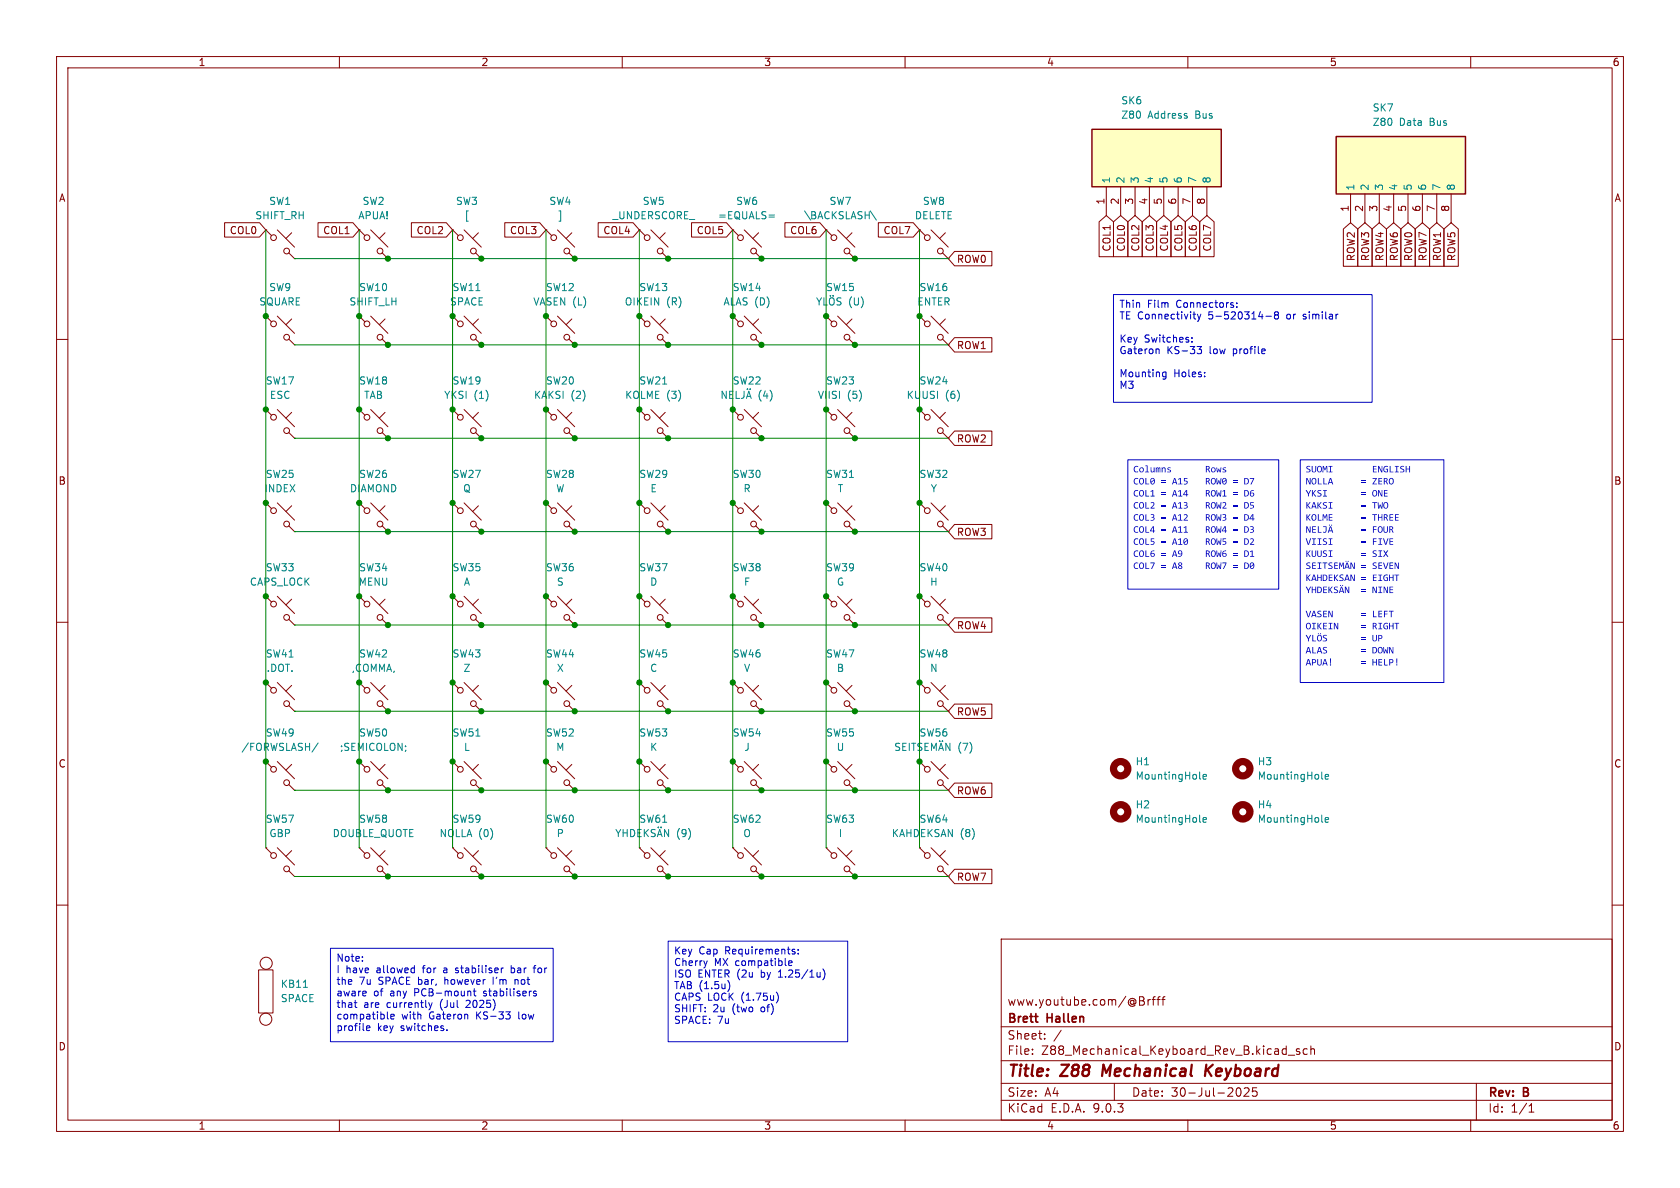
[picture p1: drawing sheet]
<svg xmlns="http://www.w3.org/2000/svg" width="297mm" height="210mm" viewBox="0 0 297 210" stroke-linecap="round" stroke-linejoin="round" font-family="sans-serif">
<g fill="none" stroke="#840000" stroke-width=".18">
<path d="M10 10h277v190h-277zM12 12h273v186h-273zM60 10v2M110 10v2M160 10v2M210 10v2M260 10v2M10 60h2M285 60h2M10 110h2M80 105.4l1 1M80 105.4h.1"/>
<path d="M82 105.4l3.1 3.1M84.1 109.5l1 1M84.6 105.9l-1 1M85.1 110.5h.1M96.5 105.4l1 1M96.5 105.4h.1M98.6 105.4l3 3.1M100.6 109.5l1 1M101.1 105.9l-1 1M101.6 110.5h.1M162.6 105.4l1 1M162.6 105.4h.1"/>
<path d="M164.6 105.4l3 3.1M166.6 109.5l1 1M167.1 105.9l-1 1M167.6 110.5h.1M285 110h2M80 120.7l1 1M80 120.7h.1M82 120.7l3.1 3M84.1 124.7l1 1M84.6 121.2l-1 1M85.1 125.7h.1M63.5 149.9l1 1"/>
<path d="M63.5 149.9h.1M65.5 149.9l3.1 3M67.6 153.9l1 1M68.1 150.4l-1 1M68.6 154.9h.1M10 160h2M177 166h108v32h-108zM202.2 177.1v.5M203 176.7v1M203.4 176.7l-.3 .1-.1 .2M203.7 176.7h.5M204.2 176.2l-.3 .2v1.3"/>
<path d="M204.5 176.7h.6M205.1 176.2l-.4 .2v1.3M205.4 176.7h.6M206 176.2l-.4 .2v1.3M285 160h2M60 198v2M110 198v2M160 198v2M177 194.5h108M177 191.5h108M177 187.5h108M177 181.5h108"/>
<path d="M182.5 186.3v.1M182.5 185.5v.1M184.7 183.6v.1M184.7 182.8v.1M187.6 182.1l-1.3 2M197 191.5v3M210 198v2M219.2 192.4a.81 .81 0 0 1-.3 1.4l-.2-.1M220.7 192.4v.5l-.8 .9h.9M221.5 192.3l-.1 .7 .2-.1h.5l.1 .6-.2 .3-.6-.1M227.7 186.5h1.2M229.7 185.5l-.3-.1-.2 .2v.2l.5 .2v.3h-.5"/>
<path d="M231.1 185.5l-.4-.1-.3 .3v.4l.1 .2h.6M231.7 185.5l.3-.1 .3 .1 .1 .9M231.7 184.9v1.5M260 198v2M261 191.5v6.5M270.3 196.6h.9M270.3 195.5l.4-.4v1.5"/>
<circle cx="81.4" cy="106.8" r=".51"/>
<circle cx="83.7" cy="109.1" r=".51"/>
<circle cx="97.9" cy="106.8" r=".51"/>
<circle cx="100.2" cy="109.1" r=".51"/>
<circle cx="163.9" cy="106.8" r=".51"/>
<circle cx="166.2" cy="109.1" r=".51"/>
<circle cx="81.4" cy="122" r=".51"/>
<circle cx="83.7" cy="124.4" r=".51"/>
<circle cx="64.9" cy="151.2" r=".51"/>
<circle cx="67.2" cy="153.6" r=".51"/>
</g>
<path d="M195.1 188.2l-.3 2M213.3 188.2l-.3 2M213.4 189.1l.8 1.1M214.4 188.2l-1.3 1.2" fill="none" stroke="#840000" stroke-width=".4"/>
<g fill="none" stroke="#840000" stroke-width="1.3">
<circle cx="219.7" cy="135.9" r="1.27"/>
<circle cx="219.7" cy="143.5" r="1.27"/>
</g>
<path d="M233.7 137.6l.2 .1M234.3 137.3l.6-.1-.1-.2-.3-.1-.2 .2v.6h.5M233.7 145.2l.2 .2M234.3 144.9l.6-.1-.1-.2-.3-.1-.2 .2v.6h.5" fill="none" stroke="#008484" stroke-width=".18"/>
<path d="M236.2 24.1h22.9v10.2h-22.9z" fill="#ffffc2"/>
<path d="M236.2 24.1h22.9v10.2h-22.9z" fill="none" stroke="#840000" stroke-width=".25"/>
<g fill="none" stroke="#840000" stroke-width=".18">
<path d="M238.8 34.3v5.1M241.3 34.3v5.1M243.8 34.3v5.1M246.4 34.3v5.1M248.9 34.3v5.1M251.5 34.3v5.1M254 34.3v5.1M256.5 34.3v5.1M47 149.9l1 1M47 149.9h.1M49 149.9l3.1 3M51.1 153.9l1 1"/>
<path d="M51.6 150.4l-1.1 1M52.1 154.9h.1"/>
<circle cx="48.4" cy="151.2" r=".51"/>
<circle cx="50.7" cy="153.6" r=".51"/>
</g>
<path d="M193 22.9h22.9v10.1h-22.9z" fill="#ffffc2"/>
<path d="M193 22.9h22.9v10.1h-22.9z" fill="none" stroke="#840000" stroke-width=".25"/>
<g fill="none" stroke="#840000" stroke-width=".18">
<path d="M39.7 39.4h6.2l1.1 1.2-1.1 1.3h-6.2zM56.2 39.4h6.2l1.1 1.2-1.1 1.3h-6.2zM72.7 39.4h6.2l1.1 1.2-1.1 1.3h-6.2zM89.2 39.4h6.2l1.1 1.2-1.1 1.3h-6.2zM105.7 39.4h6.2l1.1 1.2-1.1 1.3h-6.2zM122.3 39.4h6.1l1.1 1.2-1.1 1.3h-6.1zM138.8 39.4h6.1l1.1 1.2-1.1 1.3h-6.1zM155.3 39.4h6.1l1.2 1.2-1.2 1.3h-6.1zM194.3 39.2l1.3-1.1 1.3 1.1v6.2h-2.6zM195.6 33v5.1M196.8 39.2l1.3-1.1 1.3 1.1v6.2h-2.6zM198.1 33v5.1"/>
<path d="M199.4 39.2l1.3-1.1 1.2 1.1v6.2h-2.5zM200.7 33v5.1M201.9 39.2l1.3-1.1 1.3 1.1v6.2h-2.6zM203.2 33v5.1M204.5 39.2l1.2-1.1 1.3 1.1v6.2h-2.5zM205.7 33v5.1M207 39.2l1.3-1.1 1.3 1.1v6.2h-2.6zM208.3 33v5.1M209.5 39.2l1.3-1.1 1.3 1.1v6.2h-2.6zM210.8 33v5.1M212.1 39.2l1.3-1.1 1.2 1.1v6.2h-2.5zM213.4 33v5.1"/>
<path d="M47 40.6l1 1.1M47 40.6h.1M47 55.9l1 1M47 55.9h.1M49 40.6l3.1 3.1M49 55.9l3.1 3M51.1 44.7l1 1M51.1 59.9l1 1.1M51.6 41.1l-1.1 1.1M51.6 56.4l-1.1 1M52.1 45.7h.1M63.5 55.9l1 1"/>
<path d="M63.5 55.9h.1M63.5 40.6l1 1.1M63.5 40.6h.1M65.5 55.9l3.1 3M65.5 40.6l3.1 3.1M67.6 59.9l1 1.1M67.6 44.7l1 1M68.1 56.4l-1 1M68.1 41.1l-1 1.1M68.6 45.7h.1M80 40.6l1 1.1M80 40.6h.1"/>
<path d="M80 55.9l1 1M80 55.9h.1M82 40.6l3.1 3.1M82 55.9l3.1 3M84.1 44.7l1 1M84.1 59.9l1 1.1M84.6 41.1l-1 1.1M84.6 56.4l-1 1M85.1 45.7h.1M96.5 55.9l1 1M96.5 55.9h.1M96.5 40.6l1 1.1"/>
<path d="M96.5 40.6h.1M98.6 55.9l3 3M98.6 40.6l3 3.1M100.6 59.9l1 1.1M100.6 44.7l1 1M101.1 56.4l-1 1M101.1 41.1l-1 1.1M101.6 45.7h.1M113 55.9l1 1M113 55.9h.1M113 40.6l1 1.1M113 40.6h.1"/>
<path d="M115.1 55.9l3 3M115.1 40.6l3 3.1M117.1 59.9l1 1.1M117.1 44.7l1 1M117.6 56.4l-1 1M117.6 41.1l-1 1.1M118.1 45.7h.1M129.5 55.9l1.1 1M129.5 55.9h.1M129.5 40.6l1.1 1.1M129.5 40.6h.1M131.6 55.9l3 3"/>
<path d="M131.6 40.6l3 3.1M133.6 59.9l1 1.1M133.6 44.7l1 1M134.1 56.4l-1 1M134.1 41.1l-1 1.1M134.6 45.7h.1M146 40.6l1.1 1.1M146 40.6h.1M146 55.9l1.1 1M146 55.9h.1M148.1 40.6l3 3.1M148.1 55.9l3 3"/>
<path d="M150.1 44.7l1 1M150.1 59.9l1 1.1M150.6 56.4l-1 1M150.6 41.1l-1 1.1M151.1 45.7h.1M162.6 55.9l1 1M162.6 55.9h.1M162.6 40.6l1 1.1M162.6 40.6h.1M164.6 55.9l3 3M164.6 40.6l3 3.1M166.6 59.9l1 1.1"/>
<path d="M166.6 44.7l1 1M167.1 56.4l-1 1M167.1 41.1l-1 1.1M167.6 45.7h.1M168.8 59.7h6.5v2.5h-6.5l-1.2-1.2zM168.8 44.4h6.5v2.6h-6.5l-1.2-1.3zM237.5 40.5l1.3-1.1 1.2 1.1v6.6h-2.5zM240 40.5l1.3-1.1 1.3 1.1v6.6h-2.6zM242.6 40.5l1.2-1.1 1.3 1.1v6.6h-2.5zM245.1 40.5l1.3-1.1 1.3 1.1v6.6h-2.6zM247.6 40.5l1.3-1.1 1.3 1.1v6.6h-2.6zM250.2 40.5l1.3-1.1 1.2 1.1v6.6h-2.5z"/>
<path d="M252.7 40.5l1.3-1.1 1.3 1.1v6.6h-2.6zM255.3 40.5l1.2-1.1 1.3 1.1v6.6h-2.5zM47 72.4l1 1M47 72.4h.1M49 72.4l3.1 3M51.1 76.5l1 1M51.6 72.9l-1.1 1M52.1 61h.1M52.1 77.5h.1M63.5 72.4l1 1M63.5 72.4h.1M65.5 72.4l3.1 3"/>
<path d="M67.6 76.5l1 1M68.1 72.9l-1 1M68.6 61h.1M68.6 77.5h.1M80 72.4l1 1M80 72.4h.1M82 72.4l3.1 3M84.1 76.5l1 1M84.6 72.9l-1 1M85.1 77.5h.1M85.1 61h.1M96.5 72.4l1 1"/>
<path d="M96.5 72.4h.1M98.6 72.4l3 3M100.6 76.5l1 1M101.1 72.9l-1 1M101.6 77.5h.1M101.6 61h.1M113 72.4l1 1M113 72.4h.1M115.1 72.4l3 3M117.1 76.5l1 1M117.6 72.9l-1 1M118.1 77.5h.1"/>
<path d="M118.1 61h.1M129.5 72.4l1.1 1M129.5 72.4h.1M131.6 72.4l3 3M133.6 76.5l1 1M134.1 72.9l-1 1M134.6 77.5h.1M134.6 61h.1M146 72.4l1.1 1M146 72.4h.1M148.1 72.4l3 3M150.1 76.5l1 1"/>
<path d="M150.6 72.9l-1 1M151.1 77.5h.1M151.1 61h.1M162.6 72.4l1 1M162.6 72.4h.1M164.6 72.4l3 3M166.6 76.5l1 1M167.1 72.9l-1 1M167.6 77.5h.1M167.6 61h.1M168.8 76.2h6.5v2.5h-6.5l-1.2-1.2zM47 88.9l1 1"/>
<path d="M47 88.9h.1M49 88.9l3.1 3M51.1 93l1 1M51.6 89.4l-1.1 1M52.1 94h.1M63.5 88.9l1 1M63.5 88.9h.1M65.5 88.9l3.1 3M67.6 93l1 1M68.1 89.4l-1 1M68.6 94h.1M80 88.9l1 1"/>
<path d="M80 88.9h.1M82 88.9l3.1 3M84.1 93l1 1M84.6 89.4l-1 1M85.1 94h.1M96.5 88.9l1 1M96.5 88.9h.1M98.6 88.9l3 3M100.6 93l1 1M101.1 89.4l-1 1M101.6 94h.1M113 88.9l1 1"/>
<path d="M113 88.9h.1M115.1 88.9l3 3M117.1 93l1 1M117.6 89.4l-1 1M118.1 94h.1M129.5 88.9l1.1 1M129.5 88.9h.1M131.6 88.9l3 3M133.6 93l1 1M134.1 89.4l-1 1M134.6 94h.1M146 88.9l1.1 1"/>
<path d="M146 88.9h.1M148.1 88.9l3 3M150.1 93l1 1M150.6 89.4l-1 1M151.1 94h.1M162.6 88.9l1 1M162.6 88.9h.1M164.6 88.9l3 3M166.6 93l1 1M167.1 89.4l-1 1M167.6 94h.1M168.8 92.7h6.5v2.6h-6.5l-1.2-1.3z"/>
<path d="M47 105.4l1 1M47 105.4h.1M49 105.4l3.1 3.1M51.1 109.5l1 1M51.6 105.9l-1.1 1M52.1 110.5h.1M63.5 105.4l1 1M63.5 105.4h.1M65.5 105.4l3.1 3.1M67.6 109.5l1 1M68.1 105.9l-1 1M68.6 110.5h.1"/>
<path d="M113 105.4l1 1M113 105.4h.1M115.1 105.4l3 3.1M117.1 109.5l1 1M117.6 105.9l-1 1M118.1 110.5h.1M129.5 105.4l1.1 1M129.5 105.4h.1M131.6 105.4l3 3.1M133.6 109.5l1 1M134.1 105.9l-1 1M134.6 110.5h.1"/>
<path d="M146 105.4l1.1 1M146 105.4h.1M148.1 105.4l3 3.1M150.1 109.5l1 1M150.6 105.9l-1 1M151.1 110.5h.1M168.8 109.2h6.5v2.6h-6.5l-1.2-1.3zM47 134.6l1 1M47 134.6h.1M47 120.7l1 1M47 120.7h.1M49 134.6l3.1 3.1"/>
<path d="M49 120.7l3.1 3M51.1 138.7l1 1M51.1 124.7l1 1M51.6 135.1l-1.1 1M51.6 121.2l-1.1 1M52.1 139.7h.1M52.1 125.7h.1M63.5 134.6l1 1M63.5 134.6h.1M63.5 120.7l1 1M63.5 120.7h.1M65.5 134.6l3.1 3.1"/>
<path d="M65.5 120.7l3.1 3M67.6 138.7l1 1M67.6 124.7l1 1M68.1 135.1l-1 1M68.1 121.2l-1 1M68.6 139.7h.1M68.6 125.7h.1M80 134.6l1 1M80 134.6h.1M82 134.6l3.1 3.1M84.1 138.7l1 1M84.6 135.1l-1 1"/>
<path d="M85.1 139.7h.1M96.5 134.6l1 1M96.5 134.6h.1M96.5 120.7l1 1M96.5 120.7h.1M98.6 134.6l3 3.1M98.6 120.7l3 3M100.6 138.7l1 1M100.6 124.7l1 1M101.1 135.1l-1 1M101.1 121.2l-1 1M101.6 139.7h.1"/>
<path d="M101.6 125.7h.1M113 120.7l1 1M113 120.7h.1M113 134.6l1 1M113 134.6h.1M115.1 120.7l3 3M115.1 134.6l3 3.1M117.1 124.7l1 1M117.1 138.7l1 1M117.6 121.2l-1 1M117.6 135.1l-1 1M118.1 125.7h.1"/>
<path d="M118.1 139.7h.1M129.5 134.6l1.1 1M129.5 134.6h.1M129.5 120.7l1.1 1M129.5 120.7h.1M131.6 134.6l3 3.1M131.6 120.7l3 3M133.6 138.7l1 1M133.6 124.7l1 1M134.1 135.1l-1 1M134.1 121.2l-1 1M134.6 139.7h.1"/>
<path d="M134.6 125.7h.1M146 134.6l1.1 1M146 134.6h.1M146 120.7l1.1 1M146 120.7h.1M148.1 134.6l3 3.1M148.1 120.7l3 3M150.1 138.7l1 1M150.1 124.7l1 1M150.6 135.1l-1 1M150.6 121.2l-1 1M151.1 139.7h.1"/>
<path d="M151.1 125.7h.1M162.6 120.7l1 1M162.6 120.7h.1M162.6 134.6l1 1M162.6 134.6h.1M164.6 120.7l3 3M164.6 134.6l3 3.1M166.6 124.7l1 1M166.6 138.7l1 1M167.1 121.2l-1 1M167.1 135.1l-1 1M167.6 125.7h.1"/>
<path d="M167.6 139.7h.1M168.8 138.4h6.5v2.6h-6.5l-1.2-1.3zM168.8 124.5h6.5v2.5h-6.5l-1.2-1.3zM80 149.9l1 1M80 149.9h.1M82 149.9l3.1 3M84.1 153.9l1 1M84.6 150.4l-1 1M85.1 154.9h.1M96.5 149.9l1 1M96.5 149.9h.1M98.6 149.9l3 3"/>
<path d="M100.6 153.9l1 1M101.1 150.4l-1 1M101.6 154.9h.1M113 149.9l1 1M113 149.9h.1M115.1 149.9l3 3M117.1 153.9l1 1M117.6 150.4l-1 1M118.1 154.9h.1M129.5 149.9l1.1 1M129.5 149.9h.1M131.6 149.9l3 3"/>
<path d="M133.6 153.9l1 1M134.1 150.4l-1 1M134.6 154.9h.1M146 149.9l1.1 1M146 149.9h.1M148.1 149.9l3 3M150.1 153.9l1 1M150.6 150.4l-1 1M151.1 154.9h.1M162.6 149.9l1 1M162.6 149.9h.1M164.6 149.9l3 3"/>
<path d="M166.6 153.9l1 1M167.1 150.4l-1 1M167.6 154.9h.1M168.8 153.7h6.5v2.5h-6.5l-1.2-1.3zM45.7 171.5h2.6v7.6h-2.6z"/>
<circle cx="48.4" cy="42" r=".51"/>
<circle cx="48.4" cy="57.3" r=".51"/>
<circle cx="50.7" cy="44.4" r=".51"/>
<circle cx="50.7" cy="59.6" r=".51"/>
<circle cx="64.9" cy="57.3" r=".51"/>
<circle cx="64.9" cy="42" r=".51"/>
<circle cx="67.2" cy="44.4" r=".51"/>
<circle cx="67.2" cy="59.6" r=".51"/>
<circle cx="81.4" cy="42" r=".51"/>
<circle cx="81.4" cy="57.3" r=".51"/>
<circle cx="83.7" cy="44.4" r=".51"/>
<circle cx="83.7" cy="59.6" r=".51"/>
<circle cx="97.9" cy="57.3" r=".51"/>
<circle cx="97.9" cy="42" r=".51"/>
<circle cx="100.2" cy="44.4" r=".51"/>
<circle cx="100.2" cy="59.6" r=".51"/>
<circle cx="114.4" cy="42" r=".51"/>
<circle cx="114.4" cy="57.3" r=".51"/>
<circle cx="116.7" cy="59.6" r=".51"/>
<circle cx="116.7" cy="44.4" r=".51"/>
<circle cx="130.9" cy="57.3" r=".51"/>
<circle cx="130.9" cy="42" r=".51"/>
<circle cx="133.2" cy="44.4" r=".51"/>
<circle cx="133.2" cy="59.6" r=".51"/>
<circle cx="147.4" cy="57.3" r=".51"/>
<circle cx="147.4" cy="42" r=".51"/>
<circle cx="149.7" cy="59.6" r=".51"/>
<circle cx="149.7" cy="44.4" r=".51"/>
<circle cx="163.9" cy="42" r=".51"/>
<circle cx="163.9" cy="57.3" r=".51"/>
<circle cx="166.2" cy="59.6" r=".51"/>
<circle cx="166.2" cy="44.4" r=".51"/>
<circle cx="48.4" cy="73.8" r=".51"/>
<circle cx="50.7" cy="76.1" r=".51"/>
<circle cx="64.9" cy="73.8" r=".51"/>
<circle cx="67.2" cy="76.1" r=".51"/>
<circle cx="81.4" cy="73.8" r=".51"/>
<circle cx="83.7" cy="76.1" r=".51"/>
<circle cx="97.9" cy="73.8" r=".51"/>
<circle cx="100.2" cy="76.1" r=".51"/>
<circle cx="114.4" cy="73.8" r=".51"/>
<circle cx="116.7" cy="76.1" r=".51"/>
<circle cx="130.9" cy="73.8" r=".51"/>
<circle cx="133.2" cy="76.1" r=".51"/>
<circle cx="147.4" cy="73.8" r=".51"/>
<circle cx="149.7" cy="76.1" r=".51"/>
<circle cx="163.9" cy="73.8" r=".51"/>
<circle cx="166.2" cy="76.1" r=".51"/>
<circle cx="48.4" cy="90.3" r=".51"/>
<circle cx="50.7" cy="92.6" r=".51"/>
<circle cx="64.9" cy="90.3" r=".51"/>
<circle cx="67.2" cy="92.6" r=".51"/>
<circle cx="81.4" cy="90.3" r=".51"/>
<circle cx="83.7" cy="92.6" r=".51"/>
<circle cx="97.9" cy="90.3" r=".51"/>
<circle cx="100.2" cy="92.6" r=".51"/>
<circle cx="114.4" cy="90.3" r=".51"/>
<circle cx="116.7" cy="92.6" r=".51"/>
<circle cx="130.9" cy="90.3" r=".51"/>
<circle cx="133.2" cy="92.6" r=".51"/>
<circle cx="147.4" cy="90.3" r=".51"/>
<circle cx="149.7" cy="92.6" r=".51"/>
<circle cx="163.9" cy="90.3" r=".51"/>
<circle cx="166.2" cy="92.6" r=".51"/>
<circle cx="48.4" cy="106.8" r=".51"/>
<circle cx="50.7" cy="109.1" r=".51"/>
<circle cx="64.9" cy="106.8" r=".51"/>
<circle cx="67.2" cy="109.1" r=".51"/>
<circle cx="114.4" cy="106.8" r=".51"/>
<circle cx="116.7" cy="109.1" r=".51"/>
<circle cx="130.9" cy="106.8" r=".51"/>
<circle cx="133.2" cy="109.1" r=".51"/>
<circle cx="147.4" cy="106.8" r=".51"/>
<circle cx="149.7" cy="109.1" r=".51"/>
<circle cx="48.4" cy="122" r=".51"/>
<circle cx="48.4" cy="136" r=".51"/>
<circle cx="50.7" cy="124.4" r=".51"/>
<circle cx="50.7" cy="138.4" r=".51"/>
<circle cx="64.9" cy="122" r=".51"/>
<circle cx="64.9" cy="136" r=".51"/>
<circle cx="67.2" cy="124.4" r=".51"/>
<circle cx="67.2" cy="138.4" r=".51"/>
<circle cx="81.4" cy="136" r=".51"/>
<circle cx="83.7" cy="138.4" r=".51"/>
<circle cx="97.9" cy="122" r=".51"/>
<circle cx="97.9" cy="136" r=".51"/>
<circle cx="100.2" cy="124.4" r=".51"/>
<circle cx="100.2" cy="138.4" r=".51"/>
<circle cx="114.4" cy="122" r=".51"/>
<circle cx="114.4" cy="136" r=".51"/>
<circle cx="116.7" cy="124.4" r=".51"/>
<circle cx="116.7" cy="138.4" r=".51"/>
<circle cx="130.9" cy="122" r=".51"/>
<circle cx="130.9" cy="136" r=".51"/>
<circle cx="133.2" cy="124.4" r=".51"/>
<circle cx="133.2" cy="138.4" r=".51"/>
<circle cx="147.4" cy="122" r=".51"/>
<circle cx="147.4" cy="136" r=".51"/>
<circle cx="149.7" cy="124.4" r=".51"/>
<circle cx="149.7" cy="138.4" r=".51"/>
<circle cx="163.9" cy="122" r=".51"/>
<circle cx="163.9" cy="136" r=".51"/>
<circle cx="166.2" cy="124.4" r=".51"/>
<circle cx="166.2" cy="138.4" r=".51"/>
<circle cx="81.4" cy="151.2" r=".51"/>
<circle cx="83.7" cy="153.6" r=".51"/>
<circle cx="97.9" cy="151.2" r=".51"/>
<circle cx="100.2" cy="153.6" r=".51"/>
<circle cx="114.4" cy="151.2" r=".51"/>
<circle cx="116.7" cy="153.6" r=".51"/>
<circle cx="130.9" cy="151.2" r=".51"/>
<circle cx="133.2" cy="153.6" r=".51"/>
<circle cx="147.4" cy="151.2" r=".51"/>
<circle cx="149.7" cy="153.6" r=".51"/>
<circle cx="163.9" cy="151.2" r=".51"/>
<circle cx="166.2" cy="153.6" r=".51"/>
<circle cx="47.1" cy="170.3" r="1.07"/>
<circle cx="47" cy="180.2" r="1.07"/>
</g>
<g fill="none" stroke="#008484" stroke-width=".18">
<path d="M136 38h.9M136 38.4h.9M153.9 37.3l1 1.6M144.4 52.6l.4 .7M144.8 53.3v.6M145.2 52.6l-.4 .7M145.7 52.6v1.3h.6M146.7 52.8l.2-.2a.43 .43 0 0 1 .6 .5v.4a.42 .42 0 0 1-.5 .4 .42 .42 0 0 1-.4-.4zM146.7 52.3h.1M146.8 52.2v.1M146.9 52.3h-.1M147.2 52.3h.1"/>
<path d="M147.3 52.2v.1M147.4 52.3h-.1M148.7 52.7l-.5-.1-.2 .2v.3l.6 .3 .1 .3-.3 .2h-.4M128.4 69.2v1.2l-.7-1.2v1.2M129 69.8h.4M129.6 69.2h-.6v1.2h.6M130.1 69.2v1.2h.6M131.5 69.2v.9a.41 .41 0 0 1-.4 .3M132 70.4l.4-1.2 .4 1.2M132.1 70.1h.6M132.1 68.8v.1M132.1 68.7v.2"/>
<path d="M132.2 68.8l-.1 .1M132.6 68.8v.1M132.6 68.7v.2M132.7 68.8l-.1 .1M56.2 131.3l-1 1.7M159.1 131.5l-.5-.1-.2 .1v.4l.5 .2 .2 .3-.3 .3-.5-.1M159.6 132h.4M160.2 131.4h-.6v1.3h.6M160.7 131.4v1.3M161.2 131.4h.7M161.5 131.4v1.3M163 131.5l-.5-.1-.2 .1v.4l.6 .2 .1 .3-.3 .3-.4-.1"/>
<path d="M163.5 132h.5M164.1 131.4h-.6v1.3h.6M164.7 132.7v-1.3l.4 .9 .4-.9v1.3M165.9 132.7l.5-1.3 .4 1.3M166.1 132.3h.6M166.1 131v.1M166.2 131l-.1 .1M166.6 131v.1M166.7 131l-.1 .1M167.9 131.4v1.3l-.7-1.3v1.3M212.1 137.6l.2 .1M212.7 137.3l.6-.1-.1-.2-.3-.1-.2 .2v.6h.5"/>
<path d="M108.9 146.6l.4 .7M109.3 147.3v.6M109.7 146.6l-.4 .7M110.2 146.6v1.3M110.2 147.2h.7M110.9 146.6v1.3M111.5 146.6a.64 .64 0 0 1 .7 .7 .64 .64 0 0 1-.7 .6zM112.8 147.2h.4M113.4 146.6h-.6v1.3h.6M113.9 146.6v1.3M114.1 147.2l.5 .7M114.6 146.6l-.7 .8"/>
<path d="M115.8 146.7l-.4-.1-.2 .2v.3l.5 .3 .1 .3-.2 .2-.5-.1M116.2 147.9l.4-1.3 .5 1.3M116.3 147.5h.6M116.3 146.3h.1M116.4 146.2v.1M116.4 146.3h.1M116.8 146.3h.1M116.9 146.2v.1M116.9 146.3h.1M118.2 146.6v1.3l-.7-1.3v1.3M212.1 145.2l.2 .2M212.7 144.9l.6-.1-.1-.2-.3-.1-.2 .2v.6h.5"/>
<path d="M53.6 174.5h.8"/>
</g>
<g fill="none" stroke="#840000" stroke-width="1.3">
<circle cx="198.1" cy="135.9" r="1.27"/>
<circle cx="198.1" cy="143.5" r="1.27"/>
</g>
<g fill="none" stroke="#008400" stroke-width=".18">
<path d="M47 40.6v109.3M52.1 45.7h115.5M63.5 40.6v109.3M80 40.6v109.3M96.5 40.6v109.3M113 40.6v109.3M129.5 40.6v109.3M146 40.6v109.3M162.6 40.6v109.3M52.1 77.5h115.5M52.1 61h115.5M52.1 94h115.5"/>
<path d="M52.1 110.5h115.5M52.1 125.7h115.5M52.1 139.7h115.5M52.1 154.9h115.5"/>
</g>
<g fill="none" stroke="#0000c2" stroke-width=".18">
<path d="M196.8 52.1h45.8v19h-45.8zM210.7 59.7v.1M210.9 55.5h.5M211.3 56.4h.1M211.7 55.5l.3 .9M212 56.4l-.3 .4M212.3 55.5l-.3 .9M218 54v.3M218.6 54.2v.1M218.6 53.6v.1M223.8 55.9h1M225.5 55.7l-.2 .2 .1 .4 .1 .1 .4-.1 .1-.2v-.2l-.2-.2"/>
<path d="M225.5 55.7l-.2-.3 .2-.3h.3l.2 .3-.2 .3M225.5 55.7h.3M204.6 61.7l.3 .2v.6M205.6 66.5l.2 .1h.3M206.1 65.8v1l-.2 .2h-.3M206.1 65.8h-.3l-.2 .1M210.7 60.4v.1M211.6 61.3h.8l-.4 .4 .4 .2v.5l-.2 .1h-.5M213 66.5v.1M213 65.8v.1M223.6 61.7l.1 .3-.6 .1M199.4 81.3h26.7v22.8h-26.7z"/>
<path d="M229.9 81.3h25.4v39.4h-25.4zM58.4 167.6h39.4v16.6h-39.4zM62.6 177.2h.5M62.9 178l.2 .1M64.1 169.8v.1M64.1 169.1v.1M68.5 178.9v1.1l.2 .1M69.1 179.5v.6h.5M69.7 179.5v.1l-.6 .1M73.1 171.1l.2 .1M73.3 170.7v1.3M73.3 171.9l-.2 .1"/>
<path d="M75.8 177.2l.3 .9M76.1 178.1l-.3 .4M76.4 177.2l-.3 .9M80.5 171.9l.1 .1M80.7 171.1l-.2 .2 .2 .2M83.7 175.2h.4M83.8 174.8v1.1l.3 .1M87.2 172.7v1.3M89 171.1l-.3 .1M89.4 178.9h.8l-.4 .5 .3 .1 .1 .4-.2 .2h-.4M90.4 170.7v1.3M90.4 171.9l.3 .1"/>
<path d="M90.7 171.1l-.3 .1M91 173.2v.8M91.4 173.2l-.4 .1M94.2 171.1h.5M94.3 175.4l.6 .4-.2 .2h-.4M94.7 170.7l-.3 .2v1.1M94.8 175.3l-.3-.1-.2 .2M64.8 181.5l.1 .6h.4M65.4 181.5v.1l-.6 .2M79 182.1v.1"/>
</g>
<g fill="#0000c2">
<path d="M230.9 93h.2l.5 1v-1h.1v1.2h-.2l-.4-1v1h-.2z"/>
<path d="M232 93h.6v.2h-.5v.3h.5v.1h-.5v.4h.5v.2h-.6z"/>
<path d="M233 93h.1v1h.5v.2h-.6z"/>
<path d="M233.9 93h.6v.9l-.1 .2a.28 .28 0 0 1-.5-.1h.3l.2-.2v-.6h-.5z"/>
<path d="M235.1 93h.2l.4 1.2h-.2l-.1-.3h-.4l-.1 .3h-.2l.2-.4h.5l-.2-.6-.2 .6h-.1z"/>
<path d="M240.7 93.5h.7v.1h-.7z"/>
<path d="M240.7 93.8h.7v.1h-.7z"/>
<path d="M242.7 93h.7v.2h-.5v.3h.4v.2h-.4v.5h-.2z"/>
<path d="M243.7 93.1a.55 .55 0 0 1 .8 .4 .55 .55 0 0 1-.5 .7l-.4-.2v-.4h.1a.33 .33 0 0 0 .4 .4 .33 .33 0 0 0 .2-.5v-.1a.29 .29 0 0 0-.4-.2 .29 .29 0 0 0-.2 .4h-.1z"/>
<path d="M244.6 93h.1l.1 1 .2 .1 .2-.2v-.9h.2v.8a.39 .39 0 0 1-.4 .4 .39 .39 0 0 1-.4-.4z"/>
<path d="M245.6 93h.3a.3 .3 0 0 1 .4 .3 .3 .3 0 0 1-.2 .3l.3 .6h-.2l-.4-.5v.5h-.2v-.7h.4l.1-.1-.1-.2h-.2v.3h-.2z"/>
<path d="M234.9 95.2h.7v.1h-.3v.9h.3v.1h-.7v-.1h.2v-.9h-.2z"/>
<path d="M231 99.5h.6v.1h-.5l.1 .3a.39 .39 0 0 1 .5 .5 .39 .39 0 0 1-.6 .2h-.2v-.2h.2a.23 .23 0 0 0 .4-.1 .23 .23 0 0 0-.3-.3l-.2-.2z"/>
<path d="M232 99.4h.6v.2h-.5v.3h.5v.2h-.5v.3h.5v.2h-.6z"/>
<path d="M232.9 99.4h.7v.2h-.3v.8h.3v.2h-.7v-.2h.3v-.8h-.3z"/>
<path d="M233.8 99.4h.9v.2h-.4v1h-.1v-1h-.4z"/>
<path d="M234.9 99.5h.6v.1h-.5l.1 .3a.39 .39 0 0 1 .5 .5 .39 .39 0 0 1-.6 .2h-.2v-.2h.3a.23 .23 0 0 0 .3-.1 .23 .23 0 0 0-.3-.3l-.2-.2z"/>
<path d="M235.9 99.4h.6v.2h-.5v.3h.5v.2h-.5v.3h.5v.2h-.6z"/>
<path d="M236.8 99.4h.2l.2 .6 .2-.6h.2v1.2h-.1l-.1-1-.2 .6h-.1l-.2-.6v1h-.2z"/>
<path d="M238 99.4h.3l.3 1.2h-.1l-.1-.3h-.5l-.1 .3h-.1l.1-.4h.5l-.2-.6-.1 .6h-.2z"/>
<path d="M238.7 99.4h.2l.5 1v-1h.1v1.2h-.2l-.4-1v1h-.2z"/>
<path d="M230.8 103.7h.2l.3 .6 .3-.6h.2l-.4 .7v.4h-.2v-.4z"/>
<path d="M231.9 103.7h.1v.5h.5v-.5h.2v1.1h-.2v-.5h-.5v.5h-.1z"/>
<path d="M232.9 103.7h.3a.57 .57 0 0 1 .5 .6 .57 .57 0 0 1-.6 .5h-.2v-.1a.46 .46 0 0 0 .6-.3 .46 .46 0 0 0-.5-.6v.9h-.1z"/>
<path d="M233.9 103.7h.7v.1h-.5v.4h.5v.1h-.5v.4h.5v.1h-.7z"/>
<path d="M234.9 103.7h.1v.5l.4-.5h.2l-.4 .5 .4 .6h-.2l-.4-.5v.5h-.1z"/>
<path d="M235.9 103.8l.6-.1v.2h-.5l.1 .2a.39 .39 0 0 1 .5 .5 .39 .39 0 0 1-.7 .2h-.1v-.1h.2a.23 .23 0 0 0 .4-.1 .23 .23 0 0 0-.3-.3l-.3-.2z"/>
<path d="M237.1 103.7h.2l.3 1.1h-.1l-.1-.2h-.5v.2h-.2l.1-.3h.6l-.2-.7-.2 .7h-.2z"/>
<path d="M237.8 103.7h.2l.4 .9v-.9h.1v1.1h-.2l-.4-.9v.9h-.1z"/>
<path d="M230.8 112.2h.2l.3 .6 .3-.6h.2l-.4 .8v.4h-.2v-.4z"/>
<path d="M232 112.2h.2v1h.5v.2h-.7z"/>
<path d="M233 112.3a.55 .55 0 0 1 .7 .4 .55 .55 0 0 1-.4 .7l-.4-.2-.1-.4h.2a.33 .33 0 0 0 .3 .5 .33 .33 0 0 0 .2-.6v-.1a.29 .29 0 0 0-.4-.2 .29 .29 0 0 0-.1 .4h-.2z"/>
<path d="M234 112.3h.5v.1h-.4l.1 .3a.39 .39 0 0 1 .4 .5 .39 .39 0 0 1-.6 .2h-.2v-.2l.3 .1a.23 .23 0 0 0 .4-.2 .23 .23 0 0 0-.3-.3l-.3-.2z"/>
<path d="M240.7 112.7h.7v.1h-.7z"/>
<path d="M240.7 113h.7v.1h-.7z"/>
<path d="M242.6 112.2h.2v1l.3 .1 .1-.2 .1-.9h.1v.8a.39 .39 0 0 1-.4 .4 .39 .39 0 0 1-.4-.4z"/>
<path d="M243.7 112.2h.3a.39 .39 0 0 1 .4 .5 .39 .39 0 0 1-.6 .3v.4h-.1v-.6a.34 .34 0 0 0 .4 .1 .34 .34 0 0 0 .1-.4l-.4-.1v.4h-.1z"/>
<circle cx="238" cy="99.2" r=".09"/>
<circle cx="238.3" cy="99.2" r=".09"/>
</g>
<path d="M118.1 166.4h31.8v17.8h-31.8zM125 169.8l-.3 .9M129 173.9v.8l-.3 .6M137.2 175.4a1.46 1.46 0 0 1 0 1.9M137.6 172.7h.7M139.4 170l.1 .6h.5M140 170v.1l-.6 .2M140.2 168.2l.3 .1 .1 .2-.2 .1h-.3M140.2 167.8l.3 .1M141.1 168.5v.1M141.1 167.9v.1M145.5 171.3a1.46 1.46 0 0 1 0 1.9" fill="none" stroke="#0000c2" stroke-width=".18"/>
<g fill="#008400" stroke="#008400" stroke-width=".18">
<circle cx="162.6" cy="120.7" r=".46"/>
<circle cx="162.6" cy="105.4" r=".46"/>
<circle cx="162.6" cy="55.9" r=".46"/>
<circle cx="134.6" cy="110.5" r=".46"/>
<circle cx="146" cy="120.7" r=".46"/>
<circle cx="134.6" cy="125.7" r=".46"/>
<circle cx="146" cy="134.6" r=".46"/>
<circle cx="134.6" cy="94" r=".46"/>
<circle cx="151.1" cy="94" r=".46"/>
<circle cx="146" cy="88.9" r=".46"/>
<circle cx="129.5" cy="88.9" r=".46"/>
<circle cx="151.1" cy="110.5" r=".46"/>
<circle cx="146" cy="105.4" r=".46"/>
<circle cx="134.6" cy="154.9" r=".46"/>
<circle cx="134.6" cy="139.7" r=".46"/>
<circle cx="151.1" cy="154.9" r=".46"/>
<circle cx="129.5" cy="120.7" r=".46"/>
<circle cx="113" cy="120.7" r=".46"/>
<circle cx="118.1" cy="125.7" r=".46"/>
<circle cx="118.1" cy="139.7" r=".46"/>
<circle cx="113" cy="134.6" r=".46"/>
<circle cx="129.5" cy="134.6" r=".46"/>
<circle cx="151.1" cy="125.7" r=".46"/>
<circle cx="162.6" cy="134.6" r=".46"/>
<circle cx="151.1" cy="139.7" r=".46"/>
<circle cx="151.1" cy="61" r=".46"/>
<circle cx="146" cy="72.4" r=".46"/>
<circle cx="134.6" cy="61" r=".46"/>
<circle cx="134.6" cy="77.5" r=".46"/>
<circle cx="151.1" cy="45.7" r=".46"/>
<circle cx="146" cy="55.9" r=".46"/>
<circle cx="129.5" cy="55.9" r=".46"/>
<circle cx="134.6" cy="45.7" r=".46"/>
<circle cx="162.6" cy="72.4" r=".46"/>
<circle cx="151.1" cy="77.5" r=".46"/>
<circle cx="162.6" cy="88.9" r=".46"/>
<circle cx="68.6" cy="154.9" r=".46"/>
<circle cx="68.6" cy="139.7" r=".46"/>
<circle cx="80" cy="120.7" r=".46"/>
<circle cx="85.1" cy="110.5" r=".46"/>
<circle cx="63.5" cy="120.7" r=".46"/>
<circle cx="68.6" cy="110.5" r=".46"/>
<circle cx="68.6" cy="125.7" r=".46"/>
<circle cx="85.1" cy="125.7" r=".46"/>
<circle cx="63.5" cy="134.6" r=".46"/>
<circle cx="47" cy="120.7" r=".46"/>
<circle cx="47" cy="134.6" r=".46"/>
<circle cx="80" cy="55.9" r=".46"/>
<circle cx="85.1" cy="61" r=".46"/>
<circle cx="113" cy="55.9" r=".46"/>
<circle cx="118.1" cy="61" r=".46"/>
<circle cx="96.5" cy="55.9" r=".46"/>
<circle cx="101.6" cy="61" r=".46"/>
<circle cx="85.1" cy="45.7" r=".46"/>
<circle cx="101.6" cy="45.7" r=".46"/>
<circle cx="118.1" cy="45.7" r=".46"/>
<circle cx="80" cy="88.9" r=".46"/>
<circle cx="85.1" cy="77.5" r=".46"/>
<circle cx="80" cy="72.4" r=".46"/>
<circle cx="63.5" cy="72.4" r=".46"/>
<circle cx="47" cy="72.4" r=".46"/>
<circle cx="68.6" cy="77.5" r=".46"/>
<circle cx="63.5" cy="55.9" r=".46"/>
<circle cx="68.6" cy="45.7" r=".46"/>
<circle cx="47" cy="88.9" r=".46"/>
<circle cx="63.5" cy="88.9" r=".46"/>
<circle cx="68.6" cy="94" r=".46"/>
<circle cx="47" cy="105.4" r=".46"/>
<circle cx="68.6" cy="61" r=".46"/>
<circle cx="47" cy="55.9" r=".46"/>
<circle cx="80" cy="105.4" r=".46"/>
<circle cx="85.1" cy="94" r=".46"/>
<circle cx="63.5" cy="105.4" r=".46"/>
<circle cx="80" cy="134.6" r=".46"/>
<circle cx="85.1" cy="139.7" r=".46"/>
<circle cx="85.1" cy="154.9" r=".46"/>
<circle cx="101.6" cy="139.7" r=".46"/>
<circle cx="118.1" cy="154.9" r=".46"/>
<circle cx="101.6" cy="154.9" r=".46"/>
<circle cx="113" cy="105.4" r=".46"/>
<circle cx="96.5" cy="105.4" r=".46"/>
<circle cx="96.5" cy="134.6" r=".46"/>
<circle cx="101.6" cy="125.7" r=".46"/>
<circle cx="96.5" cy="120.7" r=".46"/>
<circle cx="129.5" cy="72.4" r=".46"/>
<circle cx="113" cy="72.4" r=".46"/>
<circle cx="118.1" cy="77.5" r=".46"/>
<circle cx="113" cy="88.9" r=".46"/>
<circle cx="96.5" cy="72.4" r=".46"/>
<circle cx="118.1" cy="110.5" r=".46"/>
<circle cx="101.6" cy="110.5" r=".46"/>
<circle cx="101.6" cy="94" r=".46"/>
<circle cx="129.5" cy="105.4" r=".46"/>
<circle cx="118.1" cy="94" r=".46"/>
<circle cx="101.6" cy="77.5" r=".46"/>
<circle cx="96.5" cy="88.9" r=".46"/>
</g>
<g font-size="2.8" fill="#840000">
<text x="178" y="190.9">Title:</text>
<text x="187.7" y="190.9">Z88</text>
<text x="195.7" y="190.9">Mechanical</text>
<text x="214.7" y="190.9">Keyboard</text>
</g>
<g font-size="2.1" fill="#840000">
<text x="178" y="178">www.youtube.com/@Brfff</text>
<text x="178" y="184">Sheet:</text>
<text x="178" y="181.2">Brett</text>
<text x="185.2" y="181.2">Hallen</text>
<text x="178" y="186.7">File:</text>
<text x="184.1" y="186.7">Z88_Mechanical_Keyboard_Rev_B.kicad_sch</text>
<text x="178" y="196.9">KiCad</text>
<text x="178" y="194.1">Size:</text>
<text x="184.7" y="194.1">A4</text>
<text x="185.7" y="196.9">E.D.A.</text>
<text x="193.3" y="196.9">9.0.3</text>
<text x="200" y="194.1">Date:</text>
<text x="207" y="194.1">30-Jul-2025</text>
<text x="263" y="194.3">Rev:</text>
<text x="263" y="196.9">Id:</text>
<text x="267.1" y="196.9">1/1</text>
<text x="269.4" y="194.3">B</text>
</g>
<g font-size="1.8" fill="#840000">
<text x="35" y="11.9">1</text>
<text x="85" y="11.9">2</text>
<text x="135" y="11.9">3</text>
<text x="185" y="11.9">4</text>
<text x="235" y="11.9">5</text>
<text x="285" y="11.9">6</text>
<text x="10.3" y="35.9">A</text>
<text x="285.3" y="35.9">A</text>
<text x="40.5" y="41.6">COL0</text>
<text x="57" y="41.6">COL1</text>
<text x="73.5" y="41.6">COL2</text>
<text x="90" y="41.6">COL3</text>
<text x="106.6" y="41.6">COL4</text>
<text x="123.1" y="41.6">COL5</text>
<text x="139.6" y="41.6">COL6</text>
<text x="156.1" y="41.6">COL7</text>
<text x="195.3" y="36.3" transform="rotate(-90 195.3 36.3)">1</text>
<text x="197.9" y="36.3" transform="rotate(-90 197.9 36.3)">2</text>
<text x="200.4" y="36.3" transform="rotate(-90 200.4 36.3)">3</text>
<text x="202.9" y="36.3" transform="rotate(-90 202.9 36.3)">4</text>
<text x="205.5" y="36.3" transform="rotate(-90 205.5 36.3)">5</text>
<text x="208" y="36.3" transform="rotate(-90 208 36.3)">6</text>
<text x="210.6" y="36.3" transform="rotate(-90 210.6 36.3)">7</text>
<text x="213.1" y="36.3" transform="rotate(-90 213.1 36.3)">8</text>
<text x="238.5" y="37.5" transform="rotate(-90 238.5 37.5)">1</text>
<text x="241" y="37.5" transform="rotate(-90 241 37.5)">2</text>
<text x="243.6" y="37.5" transform="rotate(-90 243.6 37.5)">3</text>
<text x="246.1" y="37.5" transform="rotate(-90 246.1 37.5)">4</text>
<text x="248.7" y="37.5" transform="rotate(-90 248.7 37.5)">5</text>
<text x="251.2" y="37.5" transform="rotate(-90 251.2 37.5)">6</text>
<text x="253.7" y="37.5" transform="rotate(-90 253.7 37.5)">7</text>
<text x="256.3" y="37.5" transform="rotate(-90 256.3 37.5)">8</text>
<text x="169.1" y="46.7">ROW0</text>
<text x="196.5" y="44.6" transform="rotate(-90 196.5 44.6)">COL1</text>
<text x="199.1" y="44.6" transform="rotate(-90 199.1 44.6)">COL0</text>
<text x="201.6" y="44.6" transform="rotate(-90 201.6 44.6)">COL2</text>
<text x="204.2" y="44.6" transform="rotate(-90 204.2 44.6)">COL3</text>
<text x="206.7" y="44.6" transform="rotate(-90 206.7 44.6)">COL4</text>
<text x="209.2" y="44.6" transform="rotate(-90 209.2 44.6)">COL5</text>
<text x="211.8" y="44.6" transform="rotate(-90 211.8 44.6)">COL6</text>
<text x="214.3" y="44.6" transform="rotate(-90 214.3 44.6)">COL7</text>
<text x="239.7" y="46.3" transform="rotate(-90 239.7 46.3)">ROW2</text>
<text x="242.3" y="46.3" transform="rotate(-90 242.3 46.3)">ROW3</text>
<text x="244.8" y="46.3" transform="rotate(-90 244.8 46.3)">ROW4</text>
<text x="247.3" y="46.3" transform="rotate(-90 247.3 46.3)">ROW6</text>
<text x="249.9" y="46.3" transform="rotate(-90 249.9 46.3)">ROW0</text>
<text x="252.4" y="46.3" transform="rotate(-90 252.4 46.3)">ROW7</text>
<text x="255" y="46.3" transform="rotate(-90 255 46.3)">ROW1</text>
<text x="257.5" y="46.3" transform="rotate(-90 257.5 46.3)">ROW5</text>
<text x="169.1" y="61.9">ROW1</text>
<text x="169.1" y="78.4">ROW2</text>
<text x="10.3" y="85.9">B</text>
<text x="285.3" y="85.9">B</text>
<text x="169.1" y="94.9">ROW3</text>
<text x="169.1" y="111.4">ROW4</text>
<text x="169.1" y="126.7">ROW5</text>
<text x="10.3" y="135.9">C</text>
<text x="285.3" y="135.9">C</text>
<text x="169.1" y="140.7">ROW6</text>
<text x="169.1" y="155.9">ROW7</text>
<text x="10.3" y="185.9">D</text>
<text x="285.3" y="185.9">D</text>
<text x="35" y="199.9">1</text>
<text x="85" y="199.9">2</text>
<text x="135" y="199.9">3</text>
<text x="185" y="199.9">4</text>
<text x="235" y="199.9">5</text>
<text x="285" y="199.9">6</text>
</g>
<g font-size="1.8" fill="#008484">
<text x="198.1" y="18.6">SK6</text>
<text x="198.1" y="21.2">Z80</text>
<text x="202.9" y="21.2">Address</text>
<text x="211.4" y="21.2">Bus</text>
<text x="242.6" y="22.5">Z80</text>
<text x="242.6" y="19.9">SK7</text>
<text x="247.4" y="22.5">Data</text>
<text x="252.8" y="22.5">Bus</text>
<text x="196.4" y="32.5" transform="rotate(-90 196.4 32.5)">1</text>
<text x="199" y="32.5" transform="rotate(-90 199 32.5)">2</text>
<text x="201.5" y="32.5" transform="rotate(-90 201.5 32.5)">3</text>
<text x="204.1" y="32.5" transform="rotate(-90 204.1 32.5)">4</text>
<text x="206.6" y="32.5" transform="rotate(-90 206.6 32.5)">5</text>
<text x="209.1" y="32.5" transform="rotate(-90 209.1 32.5)">6</text>
<text x="211.7" y="32.5" transform="rotate(-90 211.7 32.5)">7</text>
<text x="214.2" y="32.5" transform="rotate(-90 214.2 32.5)">8</text>
<text x="239.6" y="33.8" transform="rotate(-90 239.6 33.8)">1</text>
<text x="242.2" y="33.8" transform="rotate(-90 242.2 33.8)">2</text>
<text x="244.7" y="33.8" transform="rotate(-90 244.7 33.8)">3</text>
<text x="247.2" y="33.8" transform="rotate(-90 247.2 33.8)">4</text>
<text x="249.8" y="33.8" transform="rotate(-90 249.8 33.8)">5</text>
<text x="252.3" y="33.8" transform="rotate(-90 252.3 33.8)">6</text>
<text x="254.9" y="33.8" transform="rotate(-90 254.9 33.8)">7</text>
<text x="257.4" y="33.8" transform="rotate(-90 257.4 33.8)">8</text>
<text x="45" y="39">SHIFT_RH</text>
<text x="47.5" y="36.4">SW1</text>
<text x="63.2" y="39">APUA!</text>
<text x="64" y="36.4">SW2</text>
<text x="80.5" y="36.4">SW3</text>
<text x="82" y="39">[</text>
<text x="97" y="36.4">SW4</text>
<text x="98.5" y="39">]</text>
<text x="108.2" y="39">_UNDERSCORE_</text>
<text x="113.5" y="36.4">SW5</text>
<text x="126.8" y="39">=EQUALS=</text>
<text x="130" y="36.4">SW6</text>
<text x="142.3" y="39">\BACKSLASH\</text>
<text x="146.6" y="36.4">SW7</text>
<text x="161.6" y="39">DELETE</text>
<text x="163.1" y="36.4">SW8</text>
<text x="47.5" y="51.7">SW9</text>
<text x="63.4" y="51.7">SW10</text>
<text x="79.9" y="51.7">SW11</text>
<text x="96.4" y="51.7">SW12</text>
<text x="112.9" y="51.7">SW13</text>
<text x="129.4" y="51.7">SW14</text>
<text x="145.9" y="51.7">SW15</text>
<text x="162.5" y="51.7">SW16</text>
<text x="45.7" y="54.2">SQUARE</text>
<text x="61.7" y="54.2">SHIFT_LH</text>
<text x="79.5" y="54.2">SPACE</text>
<text x="94.2" y="54.2">VASEN (L)</text>
<text x="110.4" y="54.2">OIKEIN</text>
<text x="117.8" y="54.2">(R)</text>
<text x="127.8" y="54.2">ALAS (D)</text>
<text x="150" y="54.2">(U)</text>
<text x="162.1" y="54.2">ENTER</text>
<text x="46.9" y="68.2">SW17</text>
<text x="47.6" y="70.7">ESC</text>
<text x="63.4" y="68.2">SW18</text>
<text x="64.3" y="70.7">TAB</text>
<text x="78.4" y="70.7">YKSI</text>
<text x="79.9" y="68.2">SW19</text>
<text x="83.8" y="70.7">(1)</text>
<text x="94.3" y="70.7">KAKSI</text>
<text x="96.4" y="68.2">SW20</text>
<text x="100.9" y="70.7">(2)</text>
<text x="110.4" y="70.7">KOLME (3)</text>
<text x="112.9" y="68.2">SW21</text>
<text x="129.4" y="68.2">SW22</text>
<text x="134" y="70.7">(4)</text>
<text x="144.5" y="70.7">VIISI</text>
<text x="145.9" y="68.2">SW23</text>
<text x="149.8" y="70.7">(5)</text>
<text x="160.2" y="70.7">KUUSI</text>
<text x="162.5" y="68.2">SW24</text>
<text x="167.1" y="70.7">(6)</text>
<text x="46.6" y="87.2">INDEX</text>
<text x="46.9" y="84.7">SW25</text>
<text x="61.8" y="87.2">DIAMOND</text>
<text x="63.4" y="84.7">SW26</text>
<text x="79.9" y="84.7">SW27</text>
<text x="81.8" y="87.2">Q</text>
<text x="96.4" y="84.7">SW28</text>
<text x="98.2" y="87.2">W</text>
<text x="112.9" y="84.7">SW29</text>
<text x="114.9" y="87.2">E</text>
<text x="129.4" y="84.7">SW30</text>
<text x="131.3" y="87.2">R</text>
<text x="145.9" y="84.7">SW31</text>
<text x="148" y="87.2">T</text>
<text x="162.5" y="84.7">SW32</text>
<text x="164.5" y="87.2">Y</text>
<text x="46.9" y="101.2">SW33</text>
<text x="63.4" y="101.2">SW34</text>
<text x="79.9" y="101.2">SW35</text>
<text x="96.4" y="101.2">SW36</text>
<text x="112.9" y="101.2">SW37</text>
<text x="129.4" y="101.2">SW38</text>
<text x="145.9" y="101.2">SW39</text>
<text x="162.5" y="101.2">SW40</text>
<text x="44.1" y="103.7">CAPS_LOCK</text>
<text x="63.3" y="103.7">MENU</text>
<text x="81.9" y="103.7">A</text>
<text x="98.4" y="103.7">S</text>
<text x="114.8" y="103.7">D</text>
<text x="131.4" y="103.7">F</text>
<text x="147.9" y="103.7">G</text>
<text x="164.3" y="103.7">H</text>
<text x="46.9" y="116.4">SW41</text>
<text x="47" y="119">.DOT.</text>
<text x="62" y="119">,COMMA,</text>
<text x="63.4" y="116.4">SW42</text>
<text x="79.9" y="116.4">SW43</text>
<text x="81.8" y="119">Z</text>
<text x="96.4" y="116.4">SW44</text>
<text x="98.4" y="119">X</text>
<text x="112.9" y="116.4">SW45</text>
<text x="114.8" y="119">C</text>
<text x="129.4" y="116.4">SW46</text>
<text x="131.4" y="119">V</text>
<text x="145.9" y="116.4">SW47</text>
<text x="147.9" y="119">B</text>
<text x="162.5" y="116.4">SW48</text>
<text x="164.3" y="119">N</text>
<text x="46.9" y="130.4">SW49</text>
<text x="63.4" y="130.4">SW50</text>
<text x="79.9" y="130.4">SW51</text>
<text x="96.4" y="130.4">SW52</text>
<text x="112.9" y="130.4">SW53</text>
<text x="129.4" y="130.4">SW54</text>
<text x="145.9" y="130.4">SW55</text>
<text x="162.5" y="130.4">SW56</text>
<text x="42.6" y="132.9">/FORWSLASH/</text>
<text x="60" y="132.9">;SEMICOLON;</text>
<text x="81.9" y="132.9">L</text>
<text x="98.2" y="132.9">M</text>
<text x="114.8" y="132.9">K</text>
<text x="131.5" y="132.9">J</text>
<text x="147.8" y="132.9">U</text>
<text x="169.3" y="132.9">(7)</text>
<text x="200.7" y="135.5">H1</text>
<text x="222.3" y="135.5">H3</text>
<text x="200.7" y="138">MountingHole</text>
<text x="200.7" y="143.1">H2</text>
<text x="222.3" y="143.1">H4</text>
<text x="222.3" y="138">MountingHole</text>
<text x="46.9" y="145.6">SW57</text>
<text x="47.5" y="148.2">GBP</text>
<text x="58.7" y="148.2">DOUBLE_QUOTE</text>
<text x="63.4" y="145.6">SW58</text>
<text x="77.6" y="148.2">NOLLA (0)</text>
<text x="79.9" y="145.6">SW59</text>
<text x="96.4" y="145.6">SW60</text>
<text x="98.3" y="148.2">P</text>
<text x="112.9" y="145.6">SW61</text>
<text x="119.6" y="148.2">(9)</text>
<text x="129.4" y="145.6">SW62</text>
<text x="131.3" y="148.2">O</text>
<text x="145.9" y="145.6">SW63</text>
<text x="148.2" y="148.2">I</text>
<text x="157.6" y="148.2">KAHDEKSAN</text>
<text x="162.5" y="145.6">SW64</text>
<text x="169.7" y="148.2">(8)</text>
<text x="200.7" y="145.6">MountingHole</text>
<text x="222.3" y="145.6">MountingHole</text>
<text x="49.5" y="177.4">SPACE</text>
<text x="49.5" y="174.8">KB11</text>
</g>
<g font-size="1.8" fill="#0000c2">
<text x="197.8" y="54.7">Thin</text>
<text x="197.8" y="56.8">TE Connectivity</text>
<text x="202.8" y="54.7">Film</text>
<text x="208.1" y="54.7">Connectors:</text>
<text x="213.8" y="56.8">5-520314-8</text>
<text x="227.7" y="56.8">or</text>
<text x="230.8" y="56.8">similar</text>
<text x="197.8" y="60.9">Key</text>
<text x="197.8" y="62.9">Gateron</text>
<text x="202.3" y="60.9">Switches:</text>
<text x="206.3" y="62.9">KS-33</text>
<text x="213.9" y="62.9">low</text>
<text x="218.2" y="62.9">profile</text>
<text x="197.8" y="67">Mounting</text>
<text x="197.8" y="69.1">M3</text>
<text x="207.5" y="67">Holes:</text>
<text x="200.3" y="84">Columns</text>
<text x="200.3" y="86.2">COL0= A15</text>
<text x="200.3" y="88.3">COL1= A14</text>
<text x="213" y="84">Rows</text>
<text x="213" y="86.2">ROW0= D7</text>
<text x="213" y="88.3">ROW1= D6</text>
<text x="230.8" y="84">SUOMI</text>
<text x="230.8" y="86.2">NOLLA</text>
<text x="230.8" y="88.3">YKSI</text>
<text x="240.6" y="88.3">= ONE</text>
<text x="240.6" y="86.2">= ZERO</text>
<text x="242.5" y="84">ENGLISH</text>
<text x="200.3" y="90.4">COL2= A13</text>
<text x="200.3" y="92.6">COL3= A12</text>
<text x="200.3" y="94.7">COL4= A11</text>
<text x="213" y="90.4">ROW2= D5</text>
<text x="213" y="92.6">ROW3= D4</text>
<text x="213" y="94.7">ROW4= D3</text>
<text x="230.8" y="90.4">KAKSI</text>
<text x="230.8" y="92.6">KOLME</text>
<text x="240.6" y="90.4">= TWO</text>
<text x="240.6" y="92.6">= THREE</text>
<text x="200.3" y="96.8">COL5= A10</text>
<text x="200.3" y="99">COL6= A9</text>
<text x="200.3" y="101.1">COL7= A8</text>
<text x="213" y="96.8">ROW5= D2</text>
<text x="213" y="99">ROW6= D1</text>
<text x="213" y="101.1">ROW7= D0</text>
<text x="230.8" y="96.8">VIISI</text>
<text x="230.8" y="99">KUUSI</text>
<text x="240.6" y="96.8">= FIVE</text>
<text x="240.6" y="99">= SIX</text>
<text x="240.6" y="101.1">= SEVEN</text>
<text x="230.8" y="103.2">KAHDEKSAN EIGHT</text>
<text x="240.6" y="105.4">= NINE</text>
<text x="240.6" y="103.2">=</text>
<text x="230.8" y="109.6">VASEN</text>
<text x="230.8" y="111.8">OIKEIN</text>
<text x="240.6" y="109.6">= LEFT</text>
<text x="240.6" y="111.8">= RIGHT</text>
<text x="230.8" y="116">ALAS</text>
<text x="230.8" y="118.2">APUA!</text>
<text x="240.6" y="116">= DOWN</text>
<text x="240.6" y="118.2">= HELP!</text>
<text x="59.4" y="170.3">Note:</text>
<text x="59.4" y="172.4">I</text>
<text x="61.1" y="172.4">have</text>
<text x="66.7" y="172.4">allowed</text>
<text x="75" y="172.4">for</text>
<text x="78.9" y="172.4">a</text>
<text x="81.2" y="172.4">stabiliser</text>
<text x="91.2" y="172.4">bar</text>
<text x="95.4" y="172.4">for</text>
<text x="119.1" y="169">Key</text>
<text x="119.1" y="171.1">Cherry</text>
<text x="119.1" y="173.1">ISO</text>
<text x="123.4" y="173.1">ENTER (2u</text>
<text x="123.6" y="169">Cap</text>
<text x="126.3" y="171.1">MX compatible</text>
<text x="128.3" y="169">Requirements:</text>
<text x="134.8" y="173.1">by</text>
<text x="138.1" y="173.1">1.25/1u)</text>
<text x="59.4" y="174.4">the</text>
<text x="59.4" y="176.5">aware</text>
<text x="59.4" y="178.5">that</text>
<text x="63.5" y="174.4">7u</text>
<text x="64.3" y="178.5">are</text>
<text x="66" y="176.5">of</text>
<text x="67" y="174.4">SPACE bar,</text>
<text x="68.5" y="178.5">currently</text>
<text x="69.1" y="176.5">any</text>
<text x="73.5" y="176.5">PCB-mount</text>
<text x="78.1" y="178.5">(Jul</text>
<text x="79.1" y="174.4">however</text>
<text x="82.9" y="178.5">2025)</text>
<text x="85.9" y="176.5">stabilisers</text>
<text x="87.8" y="174.4">I'm</text>
<text x="91.9" y="174.4">not</text>
<text x="119.1" y="175.2">TAB (1.5u)</text>
<text x="119.1" y="177.2">CAPS LOCK</text>
<text x="119.1" y="179.3">SHIFT:</text>
<text x="126" y="179.3">2u</text>
<text x="129.6" y="179.3">(two</text>
<text x="131.1" y="177.2">(1.75u)</text>
<text x="134.8" y="179.3">of)</text>
<text x="59.4" y="180.5">compatible</text>
<text x="59.4" y="182.6">profile</text>
<text x="66.7" y="182.6">key</text>
<text x="71" y="182.6">switches.</text>
<text x="71" y="180.5">with</text>
<text x="76" y="180.5">Gateron</text>
<text x="84.5" y="180.5">KS-33</text>
<text x="92.1" y="180.5">low</text>
<text x="119.1" y="181.3">SPACE:</text>
<text x="126.8" y="181.3">7u</text>
</g>
</svg>
